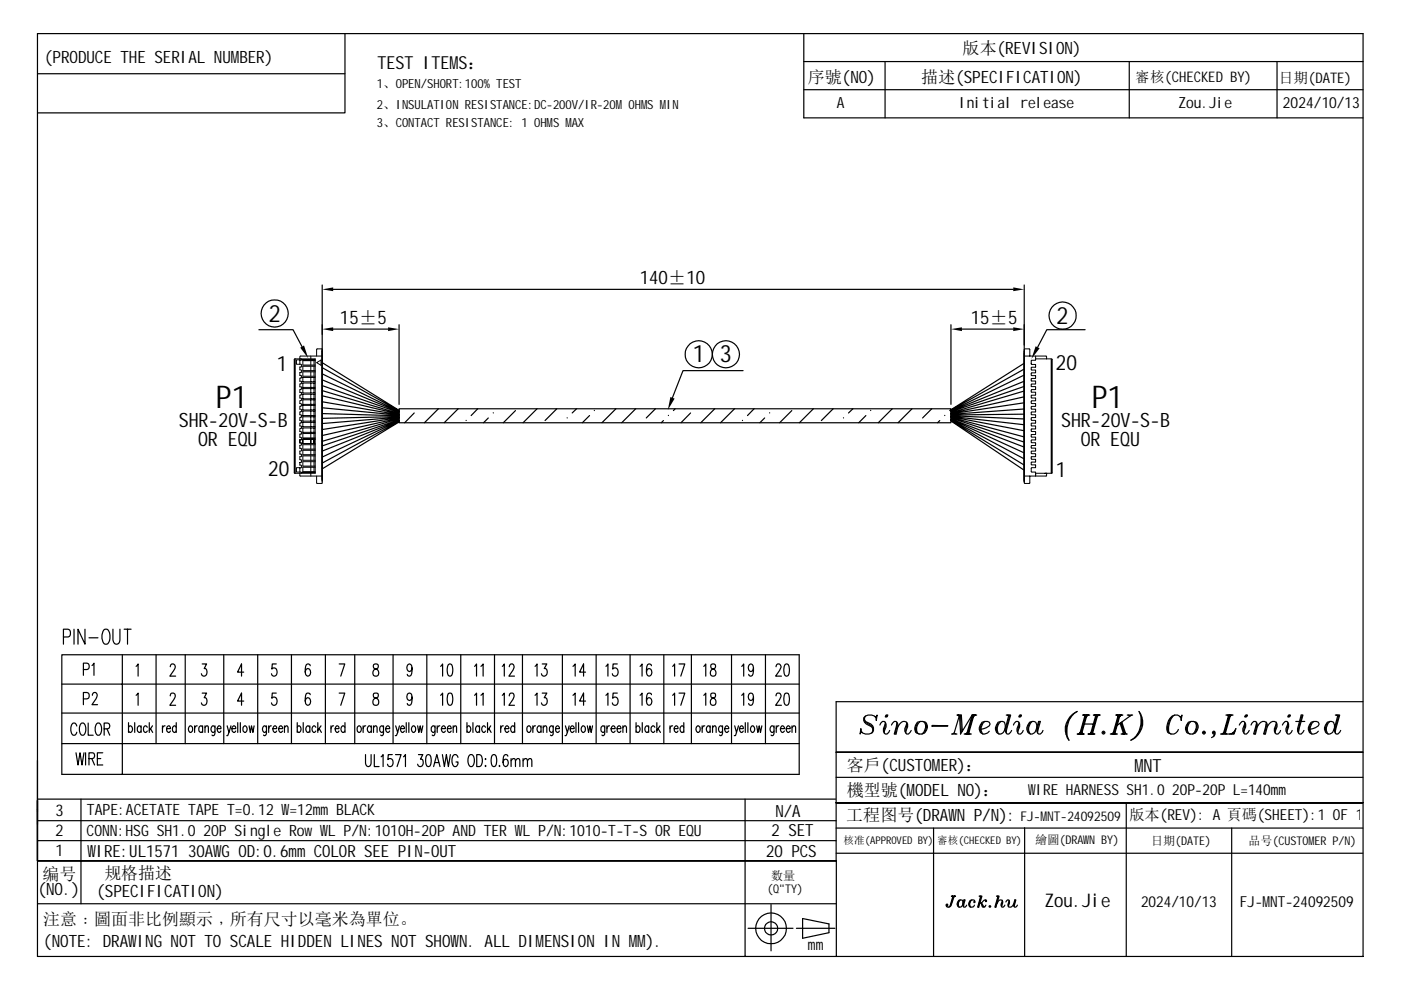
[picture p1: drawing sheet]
<svg xmlns="http://www.w3.org/2000/svg" width="297mm" height="210mm" viewBox="0 0 297 210" stroke-linecap="round" stroke-linejoin="round" font-family="sans-serif">
<g fill="none" stroke="#000" stroke-width=".25">
<path d="M7.9 7.1h281.1v195.7h-281.1zM7.9 15.6h65.2M73.1 7.1v16.8h-65.2M170.4 13.1h118.6M170.4 7.1v17.9h118.6M170.4 19h118.6M187.6 13.1v11.9M239.4 13.1v11.9M270.7 13.1v11.9M54.9 69.9h7.2l1.9 3.6M68.3 76.9l16.3 10.1M68.3 77.9l16.3 9.2"/>
<path d="M68.3 79.3l16.3 8M68.3 60.4v14.2M70.6 61.4h144.2M70.6 69.8h11.7M84.6 68.8v16.9M157.6 78.6h-12.8l-2.2 5.7M201.6 68.8v16.9M203.9 69.8h10.9M217.2 79.5l-15.6 7.6M217.2 78.2l-15.6 8.8M217.2 77l-15.6 9.9M217.2 60.4v14.2"/>
<path d="M230.1 69.9h-8.2l-1.9 3.7M63.9 88.1v.3M63.9 89.3v.2M63.9 90.4v.3M68.3 80.5l16.3 6.8M68.3 81.8l16.3 5.7M68.3 82.8l16.3 4.9M68.3 83.9l16.3 3.9M68.3 85.2l16.3 2.7M68.3 86.5l16.3 1.5M68.3 87.7l16.3 .5M84.6 86.7h117v2.9h-117z"/>
<path d="M84.6 88.3l-16.3 .4M84.6 88.4l-16.3 1.4M84.6 88.5l-16.3 2.6M84.6 88.7l-16.3 3.6M84.6 88.8l-16.3 4.8M84.6 89l-16.3 5.5M84.6 89.1l-16.3 6.5M84.6 89.2l-16.3 7.7M84.6 89.3l-16.3 8.9M84.6 89.5l-16.3 9.9M87.8 87.6l-2 2M92.9 86.7l-2.9 2.9"/>
<path d="M97.1 86.7l-2.9 2.9M98.8 89.1v.1M101.3 86.7l-1.4 1.4M103.5 88.6l-1 1M104.6 87.5v.1M109.3 87.1l-2.6 2.5M113.9 86.7l-3 2.9M118.1 86.7l-2.5 2.5M120.3 88.6h.1M122.2 86.7l-.9 .9M125 88.1l-1.5 1.5M126 87v.1"/>
<path d="M130.6 86.7l-3 2.9M134.8 86.7l-3 2.9M139 86.7l-2 1.9M140.7 89.2l-.5 .4M141.7 88.1h.1M143.2 86.7l-.4 .4M146.4 87.6l-2 2M151.5 86.7l-2.9 2.9M155.7 86.7l-2.9 2.9M157.4 89.1v.1M159.9 86.7l-1.4 1.4M162.1 88.6l-1 1"/>
<path d="M163.2 87.5v.1M167.9 87.1l-2.6 2.5M172.5 86.7l-3 2.9M176.6 86.7l-2.5 2.5M178.8 88.6h.1M180.8 86.7l-.9 .9M183.6 88.1l-1.5 1.5M184.6 87v.1M189.2 86.7l-3 2.9M193.4 86.7l-3 2.9M197.6 86.7l-2 1.9M199.2 89.2l-.4 .4"/>
<path d="M200.3 88.1h.1M201.6 86.8l-.2 .3M201.6 89.3l15.6 10.4M201.6 89.1l15.6 9.5M201.6 89l15.6 8.3M201.6 88.9l15.6 7.1M201.6 88.8l15.6 6M201.6 88.6l15.6 5.1M201.6 88.5l15.6 4.1M201.6 88.4l15.6 2.9M201.6 88.3l15.6 1.8M201.6 88.2l15.6 .6"/>
<path d="M217.2 87.8l-15.6 .2M217.2 86.7l-15.6 1.2M217.2 85.4l-15.6 2.3M217.2 84.1l-15.6 3.5M217.2 82.9l-15.6 4.6M217.2 81.9l-15.6 5.4M217.2 80.8l-15.6 6.4M13.1 138.8h156.3v25.4h-156.3zM13.4 135.1l1.3-.2a.97 .97 0 0 0-.3-1.5h-1v3.2M15.7 133.4v3.2M18 133.4v3.2l-1.5-3.2v3.2M18.9 135.2h1.9"/>
<path d="M22 133.5l.3-.1a.96 .96 0 0 1 1 1.2 1.95 1.95 0 0 1-.6 2 .75 .75 0 0 1-1-.8 2.53 2.53 0 0 1 .3-2.3zM23.9 133.4v2.3a.78 .78 0 0 0 .9 .9l.3-.1 .2-.4 .1-2.7M25.9 138.8v25.4M26.3 133.4h1.5M27 133.4v3.2M33.1 138.8v18.9M39.3 138.8v18.9M47.4 138.8v18.9M54.6 138.8v18.9M61.8 138.8v18.9M69 138.8v18.9M75.2 138.8v18.9"/>
<path d="M83.3 138.8v18.9M90.5 138.8v18.9M97.7 138.8v18.9M104.8 138.8v18.9M110.8 138.8v18.9M119.2 138.8v18.9M126.4 138.8v18.9M133.6 138.8v18.9M140.7 138.8v18.9M146.6 138.8v18.9M155.1 138.8v18.9M162.3 138.8v18.9"/>
<path d="M13.1 145h156.3M13.1 157.7h156.3M13.1 151.2h156.3M16.1 159.6l.4 2.6 .5-2.6 .4 2.6 .4-2.6M16.3 153.9a.59 .59 0 0 0-.3-.5 .59 .59 0 0 0-.6 0 1.9 1.9 0 0 0 .1 2.5 .65 .65 0 0 0 .8-.6M17.2 153.4l.1-.1a1.14 1.14 0 0 1 .9 1.6l-.1 .4a.59 .59 0 0 1-.3 .5 .59 .59 0 0 1-.6 0l-.4-.9v-.6zM17.7 148.2h.7a.72 .72 0 0 0 .5-.7 .72 .72 0 0 0-.5-.7h-.7v2.6M17.7 142h.7a.72 .72 0 0 0 .5-.7 .72 .72 0 0 0-.5-.7h-.7v2.6M18.1 159.6v2.6M18.7 153.3v2.6h1.1M19.5 141.1l.4-.5v2.6M19.6 147.4l.1-.3a.56 .56 0 0 1 .8-.1 .56 .56 0 0 1 0 .8l-1 1.6h1.2"/>
<path d="M20.5 153.4l.2-.1a1.14 1.14 0 0 1 .8 1.6l-.1 .4a.59 .59 0 0 1-.3 .5 .59 .59 0 0 1-.6 0l-.3-.9v-.6zM21.8 159.6h-1.2v2.6h1.2M22.1 154.5h.7a.65 .65 0 0 0 .5-.6 .65 .65 0 0 0-.5-.6h-.7v2.6M22.7 154.5l.6 1.4M27.2 154.2l.3-.3a.72 .72 0 0 1 .6 .7 .72 .72 0 0 1-.6 .7l-.3-.3M27.2 153.2v2.1M28.6 153.2v2.1M28.9 141.3l.4-.5v2.6M28.9 147.4l.4-.4v2.5M29.9 154.2l-.2-.3a.72 .72 0 0 0-.6 .7 .72 .72 0 0 0 .6 .7l.2-.3M29.9 153.9v1.4M31.2 154.2l-.3-.3a.73 .73 0 0 0-.5 .7 .73 .73 0 0 0 .5 .7l.3-.3"/>
<path d="M31.7 153.2v2.1M31.9 154.5l.5 .8M32.3 153.9l-.6 1M34.4 153.9v1.4M35 153.9a.57 .57 0 0 0-.6 .6M35.3 154.5h.8l-.2-.6a.72 .72 0 0 0-.6 .7 .72 .72 0 0 0 .6 .7l.2-.3M36.1 141.4l.1-.4a.57 .57 0 0 1 .8-.1 .57 .57 0 0 1 .1 .8l-1.1 1.7h1.2M36.1 147.5l.1-.3a.59 .59 0 0 1 .8-.1 .59 .59 0 0 1 .1 .8l-1.1 1.6h1.2M37.4 154.2l-.3-.3a.72 .72 0 0 0-.5 .7 .72 .72 0 0 0 .5 .7l.3-.3M37.4 153.2v2.1M40.3 153.9a.72 .72 0 0 1 .5 .7 .72 .72 0 0 1-.5 .7l-.4-.6 .1-.5zM41.3 153.9v1.4"/>
<path d="M41.8 153.9a.57 .57 0 0 0-.5 .6M42.9 140.8h.9l-.5 .9a.82 .82 0 0 1 .6 .9 .82 .82 0 0 1-.8 .8l-.2-.2-.2-.4M42.9 147h.9l-.5 .9a.82 .82 0 0 1 .6 .9 .82 .82 0 0 1-.8 .7l-.2-.1-.2-.4M43 154.2l-.3-.3a.72 .72 0 0 0-.6 .7 .72 .72 0 0 0 .6 .7l.3-.3M43 153.9v1.4M43.5 154.3l.3-.4 .3 .1 .1 1.3M43.5 153.9v1.4M45.6 153.9l-.1 1.9-.2 .2-.4-.2M45.6 154.2l-.3-.3a.72 .72 0 0 0-.6 .7 .72 .72 0 0 0 .6 .7l.3-.3M46 154.5h.8v-.4l-.2-.2a.72 .72 0 0 0-.6 .7 .72 .72 0 0 0 .6 .7l.2-.3M48.2 153.9l.3 1.4 .5-1.4M48.5 155.3l-.2 .7h-.2"/>
<path d="M49.2 154.5h.8l-.1-.4-.2-.2a.72 .72 0 0 0-.5 .7 .72 .72 0 0 0 .5 .7l.3-.3M50.4 153.2v2.1M51 153.2v2.1M51.7 142.5h-1.3l.8-1.7v2.6M51.7 148.6h-1.3l.8-1.6v2.5M51.7 154l.1-.1a.72 .72 0 0 1 .6 .7 .72 .72 0 0 1-.6 .7 .87 .87 0 0 1-.1-1.3zM52.8 153.9l.3 1.4 .2-1.4 .3 1.4 .3-1.4M56.5 153.9l-.1 1.9-.2 .2-.3-.2M56.5 154.2l-.3-.3a.72 .72 0 0 0-.6 .7 .72 .72 0 0 0 .6 .7l.3-.3M57 153.9v1.4M57.5 153.9a.57 .57 0 0 0-.5 .6M57.9 154.5h.8l-.1-.4-.2-.2a.72 .72 0 0 0-.6 .7 .72 .72 0 0 0 .6 .7l.3-.3"/>
<path d="M58.6 140.8h-.9l-.1 1.1a.56 .56 0 0 1 .6-.3 .56 .56 0 0 1 .5 .4 .8 .8 0 0 1 0 1 .8 .8 0 0 1-1 .2l-.1-.4M58.6 147h-.9l-.1 1.1a.61 .61 0 0 1 .8-.3 .61 .61 0 0 1 .3 .7 .79 .79 0 0 1-.7 1l-.3-.1-.1-.4M59.1 154.5h.8l-.3-.6a.72 .72 0 0 0-.5 .7 .72 .72 0 0 0 .5 .7l.3-.3M60.3 154.3l.3-.4 .4 .1 .1 1.3M60.3 153.9v1.4M63 154.2l.3-.3a.72 .72 0 0 1 .5 .7 .72 .72 0 0 1-.5 .7l-.3-.3M63 153.2v2.1M64.3 153.2v2.1M65.7 154.2l-.3-.3a.72 .72 0 0 0-.6 .7 .72 .72 0 0 0 .6 .7l.3-.3M65.7 153.9v1.4M65.8 141.2l-.1-.3-.5-.1a1.54 1.54 0 0 0-.5 1.7l.3 .7a.76 .76 0 0 0 .9-.4 .76 .76 0 0 0-.3-.9l-.3-.2-.3 .2-.3 .6M65.8 147.3a.53 .53 0 0 0-.8-.3 2.84 2.84 0 0 0 0 2.4 .76 .76 0 0 0 .9-.4 .76 .76 0 0 0-.3-.9l-.3-.2a.65 .65 0 0 0-.6 .7"/>
<path d="M67 154.2l-.3-.3a.72 .72 0 0 0-.6 .7 .72 .72 0 0 0 .6 .7l.3-.3M67.4 153.2v2.1M67.7 154.5l.4 .8M68.1 153.9l-.7 1M70.2 153.9v1.4M70.7 153.9a.57 .57 0 0 0-.5 .6M71.1 154.5h.8l-.1-.4-.2-.2a.72 .72 0 0 0-.5 .7 .72 .72 0 0 0 .5 .7l.3-.3M71.9 140.8h1.2l-.9 2.6M71.9 147h1.2l-.9 2.5M73.1 154.2l-.3-.3a.72 .72 0 0 0-.5 .7 .72 .72 0 0 0 .5 .7l.3-.3M73.1 153.2v2.1M75.9 154l.2-.1a.72 .72 0 0 1 .5 .7 .72 .72 0 0 1-.5 .7 .93 .93 0 0 1-.2-1.3z"/>
<path d="M77 153.9v1.4M77.5 160v1.8a.64 .64 0 0 0 .7 .7l.2-.1 .3-.6v-1.8M77.5 153.9a.57 .57 0 0 0-.5 .6M78.7 154.2l-.3-.3a.72 .72 0 0 0-.5 .7 .72 .72 0 0 0 .5 .7l.3-.3M78.7 153.9v1.4M79.2 154.3l.3-.4 .4 .1 .1 1.3M79.2 153.9v1.4M79.2 140.9a.62 .62 0 0 0 .2 .8 .86 .86 0 0 1 .9 .7 .86 .86 0 0 1-.4 1 .81 .81 0 0 1-.9-.9 .81 .81 0 0 1 1-.8 .55 .55 0 0 0 .2-.5 .55 .55 0 0 0-.3-.4zM79.2 147a.66 .66 0 0 0 .2 .9 .86 .86 0 0 1 .9 .6 .86 .86 0 0 1-.4 1 .81 .81 0 0 1-.9-.8 .81 .81 0 0 1 1-.8 .55 .55 0 0 0 .2-.5 .55 .55 0 0 0-.3-.4zM79.4 160v2.5h1M81.3 153.9v1.9l-.2 .2-.4-.2M81.3 154.2l-.2-.3a.72 .72 0 0 0-.6 .7 .72 .72 0 0 0 .6 .7l.2-.3"/>
<path d="M81.8 154.5h.8l-.3-.6a.72 .72 0 0 0-.5 .7 .72 .72 0 0 0 .5 .7l.3-.3M83.2 160h-.9l-.1 1.1a.6 .6 0 0 1 1.1 .1 .8 .8 0 0 1 0 .9 .8 .8 0 0 1-1 .3l-.1-.4M83.8 160h1.2l-.8 2.5M83.9 153.9l.4 1.4 .4-1.4M84.3 155.3l-.3 .7h-.2M84.9 154.5h.9l-.3-.6a.72 .72 0 0 0-.6 .7 .72 .72 0 0 0 .6 .7l.3-.3M86.1 153.2v2.1M86.7 153.2v2.1M87.4 141.6l-.1 .4-.4 .4a.84 .84 0 0 1-.6-.8 .84 .84 0 0 1 .6-.8 1.76 1.76 0 0 1 0 2.6l-.5-.2-.1-.2M87.4 147.8l-.1 .4-.4 .3a.81 .81 0 0 1-.6-.8 .81 .81 0 0 1 .6-.7h.2a2.57 2.57 0 0 1 0 2.4l-.4 .1-.4-.3M87.6 153.9a.72 .72 0 0 1 .5 .7 .72 .72 0 0 1-.5 .7l-.4-.6 .1-.5zM88.5 153.9l.3 1.4 .3-1.4 .3 1.4 .2-1.4"/>
<path d="M88.7 160h.9l-.5 1h.3a.87 .87 0 0 1 .3 .9 .87 .87 0 0 1-.7 .6l-.3-.1-.2-.4M92.2 153.9l-.1 1.9-.1 .2-.4-.2M92.2 154.2l-.2-.3a.72 .72 0 0 0-.6 .7 .72 .72 0 0 0 .6 .7l.2-.3M92.7 153.9v1.4M93.2 153.9a.57 .57 0 0 0-.5 .6M93.4 141.3l.4-.5v2.6M93.4 147.4l.4-.4v2.5M93.6 154.5h.8l-.3-.6a.72 .72 0 0 0-.5 .7 .72 .72 0 0 0 .5 .7l.3-.3M93.8 160l.4 2.5 .4-2.5 .5 2.5 .4-2.5M94.9 154.5h.8l-.3-.6a.72 .72 0 0 0-.6 .7 .72 .72 0 0 0 .6 .7l.3-.3M95.1 140.9l.4-.1a1.65 1.65 0 0 1 .4 2l-.2 .4-.4 .2a1.65 1.65 0 0 1-.4-2.1zM95.1 147h.4a1.26 1.26 0 0 1 .5 1.4l-.3 1-.4 .1a1.37 1.37 0 0 1-.5-1.4z"/>
<path d="M96.1 154.3l.3-.4 .4 .1v1.3M96.1 153.9v1.4M99 154.2l.3-.3a.72 .72 0 0 1 .5 .7 .72 .72 0 0 1-.5 .7l-.3-.3M99 153.2v2.1M100.3 153.2v2.1M100.6 141.3l.4-.5v2.6M100.6 147.4l.4-.4v2.5M101.1 160h.6a1.61 1.61 0 0 1 0 2.5h-.6zM101.7 154.2l-.3-.3a.72 .72 0 0 0-.6 .7 .72 .72 0 0 0 .6 .7l.3-.3M101.7 153.9v1.4M102 141.3l.4-.5v2.6M102 147.4l.4-.4v2.5"/>
<path d="M102.9 154.2l-.2-.3a.72 .72 0 0 0-.6 .7 .72 .72 0 0 0 .6 .7l.2-.3M103.4 153.2v2.1M103.7 154.5l.4 .8M104 153.9l-.6 1M106.2 153.9v1.4M106.5 141.3l.4-.5v2.6M106.5 147.4l.4-.4v2.5M106.7 153.9a.57 .57 0 0 0-.5 .6M107 154.5h.9l-.3-.6a.72 .72 0 0 0-.6 .7 .72 .72 0 0 0 .6 .7l.3-.3M108 141.4l.1-.4a.56 .56 0 0 1 .8-.1 .56 .56 0 0 1 0 .8l-1 1.7h1.2M108 147.5l.1-.3a.57 .57 0 0 1 .8-.1 .57 .57 0 0 1 0 .8l-1 1.6h1.2M109.1 154.2l-.3-.3a.72 .72 0 0 0-.5 .7 .72 .72 0 0 0 .5 .7l.3-.3"/>
<path d="M109.1 153.2v2.1M111.9 154l.1-.1a.72 .72 0 0 1 .6 .7 .72 .72 0 0 1-.6 .7 .93 .93 0 0 1-.1-1.3zM113 153.9v1.4M113.4 141.3l.5-.5v2.6M113.4 147.4l.5-.4v2.5M113.5 153.9a.57 .57 0 0 0-.5 .6M114.7 154.2l-.3-.3a.72 .72 0 0 0-.5 .7 .72 .72 0 0 0 .5 .7l.3-.3M114.7 153.9v1.4M115 140.8h.9l-.5 .9h.2a.88 .88 0 0 1 .4 1 .88 .88 0 0 1-.8 .7l-.2-.2-.2-.4M115 147h.9l-.5 .9a.77 .77 0 0 1 .6 1 .77 .77 0 0 1-1 .5l-.2-.4M115.2 154.3l.3-.4 .4 .1v1.3M115.2 153.9v1.4"/>
<path d="M117.3 153.9l-.1 1.9-.2 .2-.3-.2M117.3 154.2l-.3-.3a.72 .72 0 0 0-.5 .7 .72 .72 0 0 0 .5 .7l.3-.3M117.8 154.5h.8l-.3-.6a.73 .73 0 0 0-.5 .7 .73 .73 0 0 0 .5 .7l.3-.3M119.9 153.9l.4 1.4 .4-1.4M120.3 155.3l-.3 .7h-.2M120.9 154.5h.8l-.3-.6a.72 .72 0 0 0-.5 .7 .72 .72 0 0 0 .5 .7l.3-.3M121.5 141.3l.4-.5v2.6M121.5 147.4l.4-.4v2.5M122.1 153.2v2.1M122.7 153.2v2.1M123.6 153.9a.72 .72 0 0 1 .5 .7 .72 .72 0 0 1-.5 .7l-.4-.6 .1-.5zM124.1 142.5h-1.2l.8-1.7v2.6"/>
<path d="M124.1 148.6h-1.2l.8-1.6v2.5M124.5 153.9l.3 1.4 .3-1.4 .2 1.4 .3-1.4M128.2 153.9v1.9l-.2 .2-.4-.2M128.2 154.2l-.2-.3a.72 .72 0 0 0-.6 .7 .72 .72 0 0 0 .6 .7l.2-.3M128.5 141.3l.4-.5v2.6M128.5 147.4l.4-.4v2.5M128.7 153.9v1.4M129.2 153.9a.57 .57 0 0 0-.5 .6M129.6 154.5h.8l-.3-.6a.72 .72 0 0 0-.5 .7 .72 .72 0 0 0 .5 .7l.3-.3M130.8 154.5h.8l-.2-.6a.72 .72 0 0 0-.6 .7 .72 .72 0 0 0 .6 .7l.2-.3M130.9 140.8h-.9l-.1 1.1a.6 .6 0 0 1 .6-.3 .6 .6 0 0 1 .5 .4 .81 .81 0 0 1 0 1 .81 .81 0 0 1-1 .2l-.2-.4M130.9 147h-.9l-.1 1.1a.68 .68 0 0 1 .9-.2 .68 .68 0 0 1 .2 .9v.4a.59 .59 0 0 1-.7 .3 .59 .59 0 0 1-.5-.5"/>
<path d="M132.1 154.3l.3-.4 .3 .1 .1 1.3M132.1 153.9v1.4M134.9 154.2l.3-.3a.72 .72 0 0 1 .5 .7 .72 .72 0 0 1-.5 .7l-.3-.3M134.9 153.2v2.1M135.7 141.3l.4-.5v2.6M135.7 147.4l.4-.4v2.5M136.2 153.2v2.1M137.5 154.2l-.2-.3a.72 .72 0 0 0-.6 .7 .72 .72 0 0 0 .6 .7l.2-.3M137.5 153.9v1.4M138.1 141.2l-.1-.3-.4-.1a1.54 1.54 0 0 0-.5 1.7l.2 .7a.76 .76 0 0 0 .9-.4 .76 .76 0 0 0-.2-.9l-.3-.2-.4 .2-.2 .6M138.1 147.3a.53 .53 0 0 0-.8-.3 2.84 2.84 0 0 0 0 2.4 .76 .76 0 0 0 .9-.4 .76 .76 0 0 0-.2-.9l-.3-.2a.65 .65 0 0 0-.6 .7M138.8 154.2l-.2-.3a.72 .72 0 0 0-.6 .7 .72 .72 0 0 0 .6 .7l.2-.3"/>
<path d="M139.3 153.2v2.1M139.5 154.5l.5 .8M139.9 153.9l-.6 1M142.1 153.9v1.4M142.6 141.3l.4-.5v2.6M142.6 147.4l.4-.4v2.5M142.6 153.9a.57 .57 0 0 0-.5 .6M142.9 154.5h.8v-.4l-.2-.2a.72 .72 0 0 0-.6 .7 .72 .72 0 0 0 .6 .7l.2-.3M144 140.8h1.2l-.9 2.6M144 147h1.2l-.9 2.5M145 154.2l-.3-.3a.72 .72 0 0 0-.5 .7 .72 .72 0 0 0 .5 .7l.3-.3M145 153.2v2.1"/>
<path d="M147.9 153.9a.72 .72 0 0 1 .6 .7 .72 .72 0 0 1-.6 .7l-.3-.6v-.5zM148.9 153.9v1.4M149.2 141.3l.4-.5v2.6M149.2 147.4l.4-.4v2.5M149.4 153.9a.57 .57 0 0 0-.5 .6M150.6 154.2l-.3-.3a.72 .72 0 0 0-.5 .7 .72 .72 0 0 0 .5 .7l.3-.3M150.6 153.9v1.4M150.8 140.9a.64 .64 0 0 0 .5 1 .73 .73 0 0 1 .5 .9 .73 .73 0 0 1-1 .4l-.1-.1a1.06 1.06 0 0 1 .9-1.5 .56 .56 0 0 0-.2-.8zM150.8 147a.66 .66 0 0 0 .5 1.1 .73 .73 0 0 1 .5 .9 .73 .73 0 0 1-1 .4l-.1-.1a.91 .91 0 0 1 .8-1.4 .55 .55 0 0 0 .2-.5 .55 .55 0 0 0-.3-.4zM151.1 154.3l.3-.4 .4 .1v1.3M151.1 153.9v1.4M153.2 153.9l-.1 1.9-.2 .2-.3-.2"/>
<path d="M153.2 154.2l-.3-.3a.72 .72 0 0 0-.6 .7 .72 .72 0 0 0 .6 .7l.3-.3M153.7 154.5h.8l-.3-.6a.72 .72 0 0 0-.6 .7 .72 .72 0 0 0 .6 .7l.3-.3M155.8 153.9l.4 1.4 .4-1.4M156.2 155.3l-.3 .7h-.2M156.8 154.5h.8v-.4l-.3-.2a.72 .72 0 0 0-.5 .7 .72 .72 0 0 0 .5 .7l.3-.3M157.3 141.3l.4-.5v2.6M157.3 147.4l.4-.4v2.5M158 153.2v2.1M158.6 153.2v2.1M159.5 153.9a.72 .72 0 0 1 .5 .7 .72 .72 0 0 1-.5 .7l-.4-.6 .1-.5zM159.8 141.6l-.1 .4-.5 .4a.84 .84 0 0 1-.5-.8 .84 .84 0 0 1 .5-.8 1.76 1.76 0 0 1 0 2.6l-.4-.2-.1-.2M159.8 147.8l-.1 .4-.5 .3a.81 .81 0 0 1-.6-.8 .81 .81 0 0 1 .6-.7h.3a2.58 2.58 0 0 1 0 2.4l-.4 .1-.4-.3"/>
<path d="M160.4 153.9l.3 1.4 .3-1.4 .2 1.4 .3-1.4M164.1 153.9l-.1 1.9-.2 .2-.3-.2M164.1 154.2l-.3-.3a.72 .72 0 0 0-.5 .7 .72 .72 0 0 0 .5 .7l.3-.3M164.5 141.4l.1-.4a.56 .56 0 0 1 .8-.1 .56 .56 0 0 1 .1 .8l-1 1.7h1.2M164.5 147.5l.1-.3a.57 .57 0 0 1 .9-.1 .57 .57 0 0 1 0 .8l-1 1.6h1.2M164.6 153.9v1.4M165.1 153.9a.57 .57 0 0 0-.5 .6M165.5 154.5h.8l-.3-.6a.72 .72 0 0 0-.5 .7 .72 .72 0 0 0 .5 .7l.3-.3M166.4 140.9l.5-.1a1.65 1.65 0 0 1 .4 2l-.2 .4-.4 .2a1.65 1.65 0 0 1-.4-2.1zM166.4 147h.5a1.26 1.26 0 0 1 .5 1.4l-.3 1-.4 .1a1.37 1.37 0 0 1-.5-1.4zM166.7 154.5h.8l-.3-.6a.72 .72 0 0 0-.5 .7 .72 .72 0 0 0 .5 .7l.3-.3M167.9 154.3l.4-.4 .3 .1 .1 1.3"/>
<path d="M167.9 153.9v1.4M177.3 159.5h111.7zM177.3 148.8h111.7zM177.3 148.8v54M177.3 159.5h111.7M183.3 152.8l.2 .3 1.3 .8 .2 .4M183.5 151.8l-.2 .4 .2 .8 1.1 .5a1.13 1.13 0 0 1 .6 1.2 1.13 1.13 0 0 1-.9 .9h-.8l-.6-.2-.4-.5v-.4l-.1 1.1 .1-.3h.2M185.6 152h.2l.2-.4-.2 1.2-.2-.8a1.72 1.72 0 0 0-2.5 .2l.2 .9 .4 .4 1.1 .6 .2 .4v.5l-.2 .4M186.5 153.7l.6-.7 .6 .1 .2 1-.4 .9M187.7 153.1l-.2 2.3M187.7 153.5l-.4 1 .2 .9 .2 .2h.4l.5-.7M187.8 151.8h.4"/>
<path d="M187.9 151.6h.3l-.1 .4h-.4zM188.1 151.6l-.2 .4M190.1 153.5l-.5 2.1h.4l.4-2.1-.4-.5h-.4l-.6 .7M190.1 153.1v1l-.3 1.5M190.4 154.1a1.33 1.33 0 0 1 1.8-1l.2 .4v.6l-.3 .9M192.2 153.1l-.1 2.3M192.2 153.5l-.4 1v.5l.3 .4 .1 .2h.4l.6-.7M194.5 153.1a1.67 1.67 0 0 1 1.9 .2 1.49 1.49 0 0 1-.3 2 1.49 1.49 0 0 1-2 0 1.85 1.85 0 0 1 .4-2.2zM194.5 153.3a1.69 1.69 0 0 0-.2 2M195.1 153a2.06 2.06 0 0 0-.6 2.4l.4 .2M195.7 153l.3 .1a2 2 0 0 1-.5 2.5M196.2 153.3a1.83 1.83 0 0 1-.2 2"/>
<path d="M197.6 153.8l3.4 .1-3.4 .1zM201.7 155.6h1.2M201.9 155.6l.4-.2 .4 .2M202.9 151.6h.9l.2 3.4 2.1-3.4M203.1 151.6l.3 .2 .3 3.8 .3-.6M203.3 151.6l.1 .4M203.4 151.6l-1.1 3.8M203.7 151.6l.1 3.7M204.4 155.6h1.5M204.6 155.6l.6-.2 .5 .2M205.2 155.3l-.4 .3M205.3 155.3l.3 .3"/>
<path d="M206.1 151.6l-1.1 4M206.1 151.6h1M206.3 151.6l-1.1 4M206.5 151.6l-1.2 4M206.7 151.6l-.4 .4M206.9 151.6l-.6 .2M207.8 154.7a2.46 2.46 0 0 0 2.1-1.2 1.08 1.08 0 0 0-1.7-.4 1.46 1.46 0 0 0 .2 2.5l1-.2 .3-.4M208.2 153.3a1.8 1.8 0 0 0-.2 2M208.8 153a1.88 1.88 0 0 0-.4 2.6M211.6 153.1l.6-.1 .8 .1a1.65 1.65 0 0 1-1.2 2.5 1.21 1.21 0 0 1-.5-1.9zM211.6 153.3a1.92 1.92 0 0 0-.2 2M212.2 153a1.88 1.88 0 0 0-.4 2.6"/>
<path d="M213.3 151.6h1l-1 3.4M213.5 151.6l.6 .2M213.7 151.6l.2 .4M213.9 151.6l-.6 2.1a1.43 1.43 0 0 0 .2 1.9h.4l.6-.7M214.1 151.6l-.8 2.9v.9M214.9 153.7l.5-.7 .6 .1 .2 1-.4 .9M216 153.1l-.2 2.3M216 153.5l-.4 1 .2 .9 .2 .2h.4l.5-.7M216.1 151.8h.4M216.2 151.6h.4l-.2 .4h-.4zM216.4 151.6l-.2 .4M218.3 153.1l.5-.1 .8 .1a1.65 1.65 0 0 1-1.1 2.5 1.46 1.46 0 0 1-.2-2.5z"/>
<path d="M218.5 153.1a1.85 1.85 0 0 0-.4 2.2M218.8 153a1.88 1.88 0 0 0-.3 2.6M220.4 153l-.4 1.3v1.1M221.1 154.9l-.5 .7h-.4l-.2-.2-.2-.4v-.7l.4-1.3h.4l-.6 2M227 152a4.6 4.6 0 0 0-.9 3.8 5.1 5.1 0 0 1 2.3-5 4.1 4.1 0 0 0-1.8 6.1l-.3-.9-.2-1.7M228.4 155.6h1.5M228.5 155.6l.6-.2 .6 .2M229.1 155.3l-.3 .3M229.3 155.3l.2 .3M229.5 151.6h1.5M229.7 153.5h2.3M229.7 151.6l.6 .2 .5-.2"/>
<path d="M229.9 151.6l.2 .4M230.1 151.6l-1.2 4M230.3 151.6l-1.2 4M230.4 151.6l-1.1 4M230.7 155.6h1.4M230.7 151.6l-.4 .4M230.8 155.6l.6-.2 .6 .2M231.4 155.3l-.4 .3M231.6 155.3l.2 .3M231.8 151.6h1.5M232 151.6l.5 .2 .6-.2M232.1 151.6l.3 .4"/>
<path d="M232.4 151.6l-1.2 4M232.5 151.6l-1.1 4M232.7 151.6l-1.1 4M232.9 151.6l-.4 .4M233.7 155.3l.3-.3 .3 .4-.4 .2zM233.9 155.3h.1v.1h-.1zM235.4 155.6h1.5M235.6 155.6l.6-.2 .5 .2M236.2 155.3l-.4 .3M236.3 155.3l.2 .3M236.5 151.6h1.6M236.7 151.6l.6 .2 .6-.2"/>
<path d="M236.9 151.6l.2 .4M237.1 151.6l-1.1 4M237.3 151.6l-1.1 4M237.5 151.6l-1.2 4M237.5 153.3l.7 2.3M237.7 155.6h1.3M237.7 153.3l.7 2.3M237.7 151.6l-.4 .4M237.9 153.1l.7 2.3M238.2 155.4l-.3 .2M238.2 155.3l-.1 .3M238.4 155.3l.4 .3"/>
<path d="M239 151.6h1.1M239.2 151.6l.4 .2 .4-.2M239.6 151.8l-2.9 2.1M242 153.5l-.1-1.7-.4-1a4 4 0 0 1-1.7 6.1 5.1 5.1 0 0 0 2.2-4.9 4.4 4.4 0 0 1-.9 3.8M248.5 152a3.3 3.3 0 0 0-.9 2.9l.2 .4M249.1 151.6a3.5 3.5 0 0 0-1.2 3.8l.4 .2M250.2 152h.2l.2-.4-.2 1.2a1.2 1.2 0 0 0-.9-1.3 1.2 1.2 0 0 0-1.4 .7 2.63 2.63 0 0 0-.3 3.2 1.32 1.32 0 0 0 2-.7M252 153.1a1.62 1.62 0 0 1 1.8 .2 1.48 1.48 0 0 1-.2 2 1.48 1.48 0 0 1-2 0 1.68 1.68 0 0 1 .4-2.2zM252 153.3a1.8 1.8 0 0 0-.3 2M252.5 153a2.15 2.15 0 0 0-.5 2.4l.3 .2M253.1 153l.3 .1a2 2 0 0 1-.5 2.5M253.6 153.3a1.83 1.83 0 0 1-.2 2"/>
<path d="M255.2 155l.4 .3-.3 .3-.3-.2zM255.2 155.3h.1v.1h-.1zM257.2 155.3h.3v.1h-.3zM257.2 156.2l.3-.6h-.3l-.1-.3 .4-.3a.85 .85 0 0 1-.6 1.4M258.8 155.6h2.8l.4-1.1-.6 1.1M259 155.6l.5-.2 .6 .2M259.5 155.3l-.3 .3M259.7 155.3l.2 .3M259.9 151.6h1.5M260.1 151.6l.6 .2 .6-.2M260.3 151.6l.2 .4M260.5 151.6l-1.1 4"/>
<path d="M260.7 151.6l-1.2 4M260.9 151.6l-1.2 4M261.1 151.6l-.4 .4M261.6 155.4l-.9 .2M261.8 155l-.7 .6M262.7 153.7l.6-.7h.4l.2 .1 .2 .4v.6l-.4 .9M263.9 153.1l-.2 2.3M263.9 153.5l-.4 1v.5l.2 .4 .2 .2h.4l.6-.7M264 151.8h.4M264.1 151.6h.4l-.2 .4h-.4zM264.3 151.6l-.2 .4M266.4 153.5l-.6 2.1h.4l.4-1.5-.2-1-.6-.1-.6 .7"/>
<path d="M266.4 153.1v1l-.4 1.5M268.5 153.5l-.6 2.1h.4l.4-2.1a.85 .85 0 0 0-1.4-.4l-.7 1M268.5 153.1v1l-.4 1.5M268.7 154.1a1.36 1.36 0 0 1 1.9-1l.1 1-.3 .9M270.6 153.1l-.2 2.3M270.6 153.5l-.4 1 .2 .9 .2 .2h.4l.5-.7M271.9 153.7l.6-.7h.4l.1 .1 .2 1-.3 .9M273 153.1l-.1 2.3M273 153.5l-.3 1v.5l.2 .4 .1 .2h.4l.6-.7M273.1 151.8h.4M273.2 151.6h.4l-.2 .4h-.4zM273.4 151.6l-.2 .4"/>
<path d="M274.7 153h1.9M276.1 151.6l-.8 2.9v.9M276.5 154.9l-.6 .7h-.4a1.43 1.43 0 0 1-.2-1.9l.6-2.1h.4l-1 3.4M277.6 154.7a2.46 2.46 0 0 0 2.1-1.2 1.08 1.08 0 0 0-1.7-.4 1.46 1.46 0 0 0 .2 2.5l.9-.2 .4-.4M278 153.3a1.8 1.8 0 0 0-.2 2M278.5 153a1.88 1.88 0 0 0-.3 2.6M281.4 153.1l.6-.1 .7 .1a1.65 1.65 0 0 1-1.1 2.5 1.46 1.46 0 0 1-.2-2.5zM281.4 153.3a1.8 1.8 0 0 0-.2 2M282 153a1.88 1.88 0 0 0-.4 2.6M283.1 151.6h.9l-.9 3.4M283.3 151.6l.6 .2M283.5 151.6l.2 .4"/>
<path d="M283.7 151.6l-.6 2.1a1.59 1.59 0 0 0 .2 1.9h.4l.6-.7M283.9 151.6l-.8 2.9v.9M7.9 169.7v12.8v-11M7.9 178.2h169.4M7.9 174h169.4M7.9 169.4h169.3M17.2 169.4v22.2M18.9 160.8h.7a.65 .65 0 0 0 .5-.6 .65 .65 0 0 0-.5-.6h-.7v2.6M19.5 160.8l.6 1.4M20.6 160.8h.8M80.8 160.5l.4-.5v2.5M85.5 160.5l.5-.5v2.5"/>
<path d="M90.5 160.1l.4-.1a1.26 1.26 0 0 1 .5 1.4l-.2 1-.5 .1a1.65 1.65 0 0 1-.4-2zM91.9 162.5l.7-2.5 .7 2.5M92.2 161.7h.8M97.1 160.6a.59 .59 0 0 0-.6-.6 .59 .59 0 0 0-.6 .6v1.3a.59 .59 0 0 0 .3 .5 .59 .59 0 0 0 .6 0l.3-.8h-.4M99.6 160.1l.1-.1a.8 .8 0 0 1 .9 1l-.1 .9a.59 .59 0 0 1-.3 .5 .59 .59 0 0 1-.6 0l-.4-.8 .1-1zM102.9 160.8v.3zM102.9 162.3v.2zM104.4 160.1l.4-.1a1.26 1.26 0 0 1 .5 1.4l-.2 1-.5 .1a1.65 1.65 0 0 1-.4-2zM105.9 162.3v.2l.1-.1M107.7 160.3l-.1-.2-.4-.1a1.43 1.43 0 0 0-.5 1.7l.1 .5 .4 .3a.81 .81 0 0 0 .6-.8 .81 .81 0 0 0-.6-.7l-.3 .1-.2 .6M108.4 161.3l.4-.5 .4 .2 .1 1.5M108.4 160.8v1.7"/>
<path d="M109.3 161.3l.4-.5 .4 .2 .1 1.5M110.9 161.3l.4-.5 .4 .2 .1 1.5M110.9 160.8v1.7M111.8 161.3l.5-.5 .4 .2 .1 1.5M158 169.4v33.4M177.3 175.6h111.7zM177.3 164.8h111.7zM177.3 170.2h111.7zM197.9 175.6v27.2M217.2 175.5v27.2M238.8 170.2v32.6M261.1 175.6v27.2"/>
<path d="M7.9 182.5h169.4zM7.9 191.6h169.4zM7.9 182.5h169.4M158.6 196.8h9.5M163.5 191.8v9.8M168.9 196.8h8.1M170.2 194.7l5.6 1.2v1.9l-5.6 1.1zM177.3 180.9h111.7M200.7 191.8l.2 .1zM201.7 190h.9M201.8 190l.4 .1 .3-.1M202 190v.3"/>
<path d="M202 190l-.5 1.9-.3 .4M202.2 190l-.7 2M202.3 190l-.7 2a.53 .53 0 0 1-.6 .4 .53 .53 0 0 1-.4-.6h.3l-.2 .2M202.4 190l-.2 .3M203.3 190.9l.5-.1a.84 .84 0 0 1 .1 1.3l-.5 .2a.83 .83 0 0 1-.1-1.4zM203.4 190.9a.98 .98 0 0 0-.2 1.2M203.6 190.8a1.1 1.1 0 0 0-.2 1.5M204.5 190.8l-.2 1.4M205 191.9l-.4 .4h-.2l-.2-.3 .2-1.2h.2l-.3 1.2M205.7 191l-.2 .6 .1 .5M206.1 190.8l-.3 .2a1.1 1.1 0 0 0 0 1.3M206.6 191.2l-.1-.1v.3h.2l-.1-.5a.82 .82 0 0 0-1.1 .3 .82 .82 0 0 0 .3 1.1l.6-.1 .2-.3"/>
<path d="M207.6 190h.6l-.7 2.3h-.2l.6-2.3M207.7 190l.4 .1M207.8 190l.1 .3M208.1 190l-.7 2.3M208.2 191.7l.3 .5M209 191l-.1-.1v.2h.3v-.2l-.4-.1-.6 .6h-.5M209 191.9l-.2 .3-.4 .1-.5-.9 .3 .2 .4 .6h.2M209.7 192.1l.2-.1 .1 .2-.2 .1zM209.8 192.1l.1 .1zM211.3 190h.5l-.7 2.3h-.2l.7-2.3M211.4 191.6l.2-.5a.61 .61 0 0 1 .9-.2l.1 .5-.2 .6M211.4 190l.3 .1"/>
<path d="M211.5 190l.1 .3M211.7 190l-.6 2.3M212.5 190.9l-.1 1.3M212.5 191.1l-.3 .6 .2 .5 .3 .1 .3-.4M213.3 191.2l.3-.4 .3 .1 .1 .5-.2 .6M213.9 190.9l-.1 1.3M213.9 191.1l-.2 .9a.52 .52 0 0 0 .5 .4 .52 .52 0 0 0 .5-.4l.5-1.2h.2l-.4 1.2M214.9 191.7v.3l.3 .3h.2l.3-.4M215.3 190.8l-.3 1.4"/>
<circle cx="58.2" cy="66.4" r="2.88"/>
<circle cx="148.1" cy="75.1" r="2.88"/>
<circle cx="153.9" cy="75.1" r="2.88"/>
<circle cx="225.3" cy="66.9" r="2.88"/>
<circle cx="163.5" cy="196.8" r="3.3"/>
<circle cx="163.5" cy="196.8" r="1.39"/>
</g>
<g fill="none" stroke="#000" stroke-width=".21">
<path d="M62.6 76.1v24.2M63.6 77.2l.3 .2v.4h-.3v.6l.3 .1v.5h-.3v.6l.3 .1v.5h-.3v.6l.3 .1v.4l-.3 .1v.6l.3 .1v.4l-.3 .1v.6l.3 .1v.4h-.3v.7l.3 .1v.4h-.3v.7l.3 .1v.4h-.3v.7l.3 .1v.4h-.3v.6l.3 .2M63.6 76.3v.9M63.9 76.3h-1v.9h.7M63.9 76.3h2.9M65.9 75.5v.6M65.9 76.5v.9M65.9 77.7v.9M65.9 78.8v1M66.6 76.5v.9M66.6 77.7v.9M66.6 78.8v1"/>
<path d="M66.8 76.5h-2.6v.9h2.6M66.8 77.7h-2.6v.9h2.6M66.8 78.8h-2.6v1h2.6M67.1 75.5l.1-1.5h1.1v28.5h-1.1l-.1-1.6M67.1 76.9l1-.6v1.1zM68.3 74.6v27.3zM68.3 75.5h-4.6l-.1 .1v.5h3.2v24.2h-4.4v-24.1l.1-.1h1.4v.2M217.2 74.6v27.3zM217.2 75.5h4.6l.1 .6M218.3 75.5v-1.5h-1.1v28.5h1.1v-1.6M219.6 75.5v.8l-1 .2 .1 .7 .9 .1v.6h-.8l-.2 .1 .1 .4 .9 .1v.5l-1 .2 .1 .4h.9v.6l-1 .2 .1 .4h.9v.6l-1 .1 .1 .5h.9v.6l-1 .1 .1 .5h.9v.5l-1 .2 .2 .5h.8v.5l-1 .2 .1 .4 .9 .1v.5l-1 .2 .1 .4 .9 .1v.5h-.8l-.2 .2 .1 .4 .9 .1v.5h-.8l-.2 .2 .1 .4 .9 .1v.5h-.8l-.2 .1 .1 .5 .9 .1v.5l-1 .1 .1 .5h.9v.6l-1 .1 .1 .4 .9 .1v.6h-.8l-.2 .1 .1 .4 .9 .1v.5l-1 .2 .1 .4 .9 .1v.5l-1 .2 .2 .4h.8v.6l-1 .1 .1 .4 .9 .1v.5l-1 .2 .1 .4 .9 .1v.5l-1 .2 .1 .7 .9 .1v.8M219.6 76.1h2.3"/>
<path d="M221.9 76.1h1.1l.1 .1v24.1h-1.2v.6h-4.7M222.9 76.1v24.2M63.6 99.2h-.7v.9h.7M63.6 93.9l.3 .1v.4h-.3v.7l.3 .1v.4h-.3v.7l.3 .1v.4h-.3v.7l.3 .1v.4l-.3 .1v.5l.3 .1v.4l-.3 .1M63.6 99.2v.9M63.9 93.1l-.3 .1v.7l.3 .1M63.9 93.1l-.3 .2M63.9 90.7l-.3 .2v.6l.3 .1v.4h-.3v.7l.3 .1v.3M63.9 88.4l-.3 .1v.6l.3 .2M63.9 89.5l-.3 .2v.6l.3 .1M64.2 94h2.6zM65.9 80v1"/>
<path d="M65.9 81.2v.9M65.9 82.4v.9M65.9 83.6v1M65.9 84.8v.9M65.9 86v.9M65.9 87.1v1M65.9 88.4v.9M65.9 89.5v1M65.9 90.7v1M65.9 91.9v1M65.9 93.1v.9M65.9 94.3v.9"/>
<path d="M65.9 95.5v.9M65.9 96.7v.9M65.9 97.9v.9M65.9 99.1v.9M66.6 80v1M66.6 81.2v.9M66.6 82.4v.9M66.6 83.6v1M66.6 84.8v.9M66.6 86v.9M66.6 87.1v1M66.6 88.4v.9"/>
<path d="M66.6 89.5v1M66.6 90.7v1M66.6 91.9v1M66.6 93.1v.9M66.6 94.3v.9M66.6 95.5v.9M66.6 96.7v.9M66.6 97.9v.9M66.6 99.1v.9M66.8 94.3h-2.6v.9h2.6M66.8 97.9h-2.6v.9h2.6M66.8 99.1h-2.6v.9h2.6"/>
<path d="M66.8 96.7h-2.6v.9h2.6M66.8 95.5h-2.6v.9h2.6M66.8 80h-2.6v1h2.6M66.8 81.2h-2.6v.9h2.6M66.8 82.4h-2.6v.9h2.6M66.8 83.6h-2.6v1h2.6M66.8 84.8h-2.6v.9h2.6M66.8 86h-2.6v.9h2.6M66.8 87.1h-2.6v1h2.6M66.8 88.4h-2.6v.9h2.6M66.8 89.5h-2.6v1h2.6M66.8 90.7h-2.6v1h2.6"/>
<path d="M66.8 91.9h-2.6v1h2.6M66.8 93.1h-2.6v.9M63.6 100.1h.3v.2M63.6 100.3v.6h4.7M63.9 100.2h2.9M65.9 100.3v.6M219.6 100.3h2.3h-.3"/>
</g>
<path d="M63.7 73.7l.8-.4 .8 2.7zM68.3 61.4l2.3-.5v.8zM68.3 69.8l2.3-.4v.8zM82.3 69.4l2.3 .4-2.3 .4zM201.6 69.8l2.3-.4v.8zM214.8 60.9l2.4 .5-2.4 .3zM214.8 69.4l2.4 .4-2.4 .4zM219.6 73.4l.8 .4-1.7 2.3zM142.1 84.2l.9 .3-1.4 2.4z" fill="#000"/>
<g font-size="6.6">
<text x="45.8" y="86.4">P1</text>
<text x="231.5" y="86.4">P1</text>
</g>
<g font-size="5.1">
<text x="57" y="68.2">2</text>
<text x="224" y="68.6">2</text>
<text x="146.9" y="76.8">1</text>
<text x="152.6" y="76.8">3</text>
</g>
<g font-size="4.5">
<text x="58.7" y="78.6">1</text>
<text x="223.8" y="78.4">20</text>
<text x="56.8" y="100.9">20</text>
<text x="223.8" y="101.1">1</text>
</g>
<g font-size="4.2">
<text x="37.9" y="90.5">SHR-20V-S-B</text>
<text x="42" y="94.6">OR EQU</text>
<text x="225" y="90.5">SHR-20V-S-B</text>
<text x="229.1" y="94.6">OR EQU</text>
</g>
<g font-size="4">
<text x="135.6" y="60.3">140±10</text>
<text x="72.1" y="68.7">15±5</text>
<text x="205.8" y="68.7">15±5</text>
<text x="221.5" y="192.3">Zou.Jie</text>
</g>
<text font-size="3.9" x="240.5" y="163.6">MNT</text>
<text font-size="3.8" x="80" y="14.7">TEST ITEMS：</text>
<g font-size="3.6">
<text x="204.1" y="11.4">版本(REVISION)</text>
<text x="9.3" y="13.4">(PRODUCE THE SERIAL NUMBER)</text>
<text x="171.3" y="17.6">序號(NO)</text>
<text x="195.3" y="17.6">描述(SPECIFICATION)</text>
<text x="179.5" y="163.5">客戶(CUSTOMER)：</text>
<text x="164.4" y="173.2">N/A</text>
<text x="179.5" y="168.7">機型號(MODEL NO)：</text>
<text x="163.6" y="177.3">2 SET</text>
<text x="179.4" y="174.2">工程图号(DRAWN P/N):</text>
<text x="18.5" y="181.7">WIRE:UL1571</text>
<text x="39.9" y="181.7">30AWG OD:0.6mm COLOR SEE PIN-OUT</text>
<text x="162.5" y="181.8">20 PCS</text>
<text x="8" y="189.8">(NO.)</text>
<text x="9" y="186.6">编号</text>
<text x="20.4" y="190.1">(SPECIFICATION)</text>
<text x="22.1" y="186.4">规格描述</text>
<text x="9.2" y="196.1">注意﹕圖面非比例顯示﹐所有尺寸以毫米為單位。</text>
<text x="9.2" y="200.8">(NOTE: DRAWING NOT TO SCALE HIDDEN LINES NOT SHOWN. ALL DIMENSION IN MM).</text>
</g>
<g font-size="3.4">
<text x="11.8" y="173">3</text>
<text x="11.8" y="177.3">2</text>
<text x="11.8" y="181.5">1</text>
</g>
<g font-size="3.3">
<text x="177.4" y="23">A</text>
<text x="203.3" y="23">Initial release</text>
<text x="249.8" y="23">Zou.Jie</text>
<text x="272" y="23">2024/10/13</text>
<text x="18.4" y="172.9">TAPE:ACETATE TAPE T=0.12 W=12mm BLACK</text>
<text x="18.4" y="177.3">CONN:HSG SH1.0</text>
<text x="43.1" y="177.3">20P Single Row WL P/N:1010H-20P AND TER WL P/N:1010-T-T-S OR EQU</text>
<text x="171.3" y="201.5">mm</text>
</g>
<g font-size="3.2">
<text x="218" y="168.6">WIRE HARNESS SH1.0</text>
<text x="239.5" y="173.9">版本(REV): A 頁碼(SHEET):1 OF 1</text>
<text x="248.5" y="168.6">20P-20P L=140mm</text>
<text x="241.9" y="192.2">2024/10/13</text>
<text x="262.9" y="192.2">FJ-MNT-24092509</text>
</g>
<g font-size="3.1">
<text x="240.7" y="17.3">審核(CHECKED BY)</text>
<text x="271.1" y="17.6">日期(DATE)</text>
</g>
<text font-size="2.8" x="216.4" y="174.2">FJ-MNT-24092509</text>
<g font-size="2.7">
<text x="79.9" y="18.7">1、OPEN/SHORT:100% TEST</text>
<text x="79.9" y="23">2、INSULATION RESISTANCE:DC-200V/IR-20MOHMS MIN</text>
<text x="79.9" y="27">3、CONTACT RESISTANCE: 1 OHMS MAX</text>
</g>
<g font-size="2.5">
<text x="219.5" y="179">繪圖(DRAWN BY)</text>
<text x="244.1" y="179.1">日期(DATE)</text>
<text x="264.7" y="179.1">品号(CUSTOMER P/N)</text>
<text x="162.6" y="189.2">(Q&quot;TY)</text>
<text x="163.5" y="186.5">数量</text>
</g>
<g font-size="2.2">
<text x="178.8" y="178.9">核准(APPROVED BY)</text>
<text x="198.7" y="178.9">審核(CHECKED BY)</text>
</g>
</svg>
